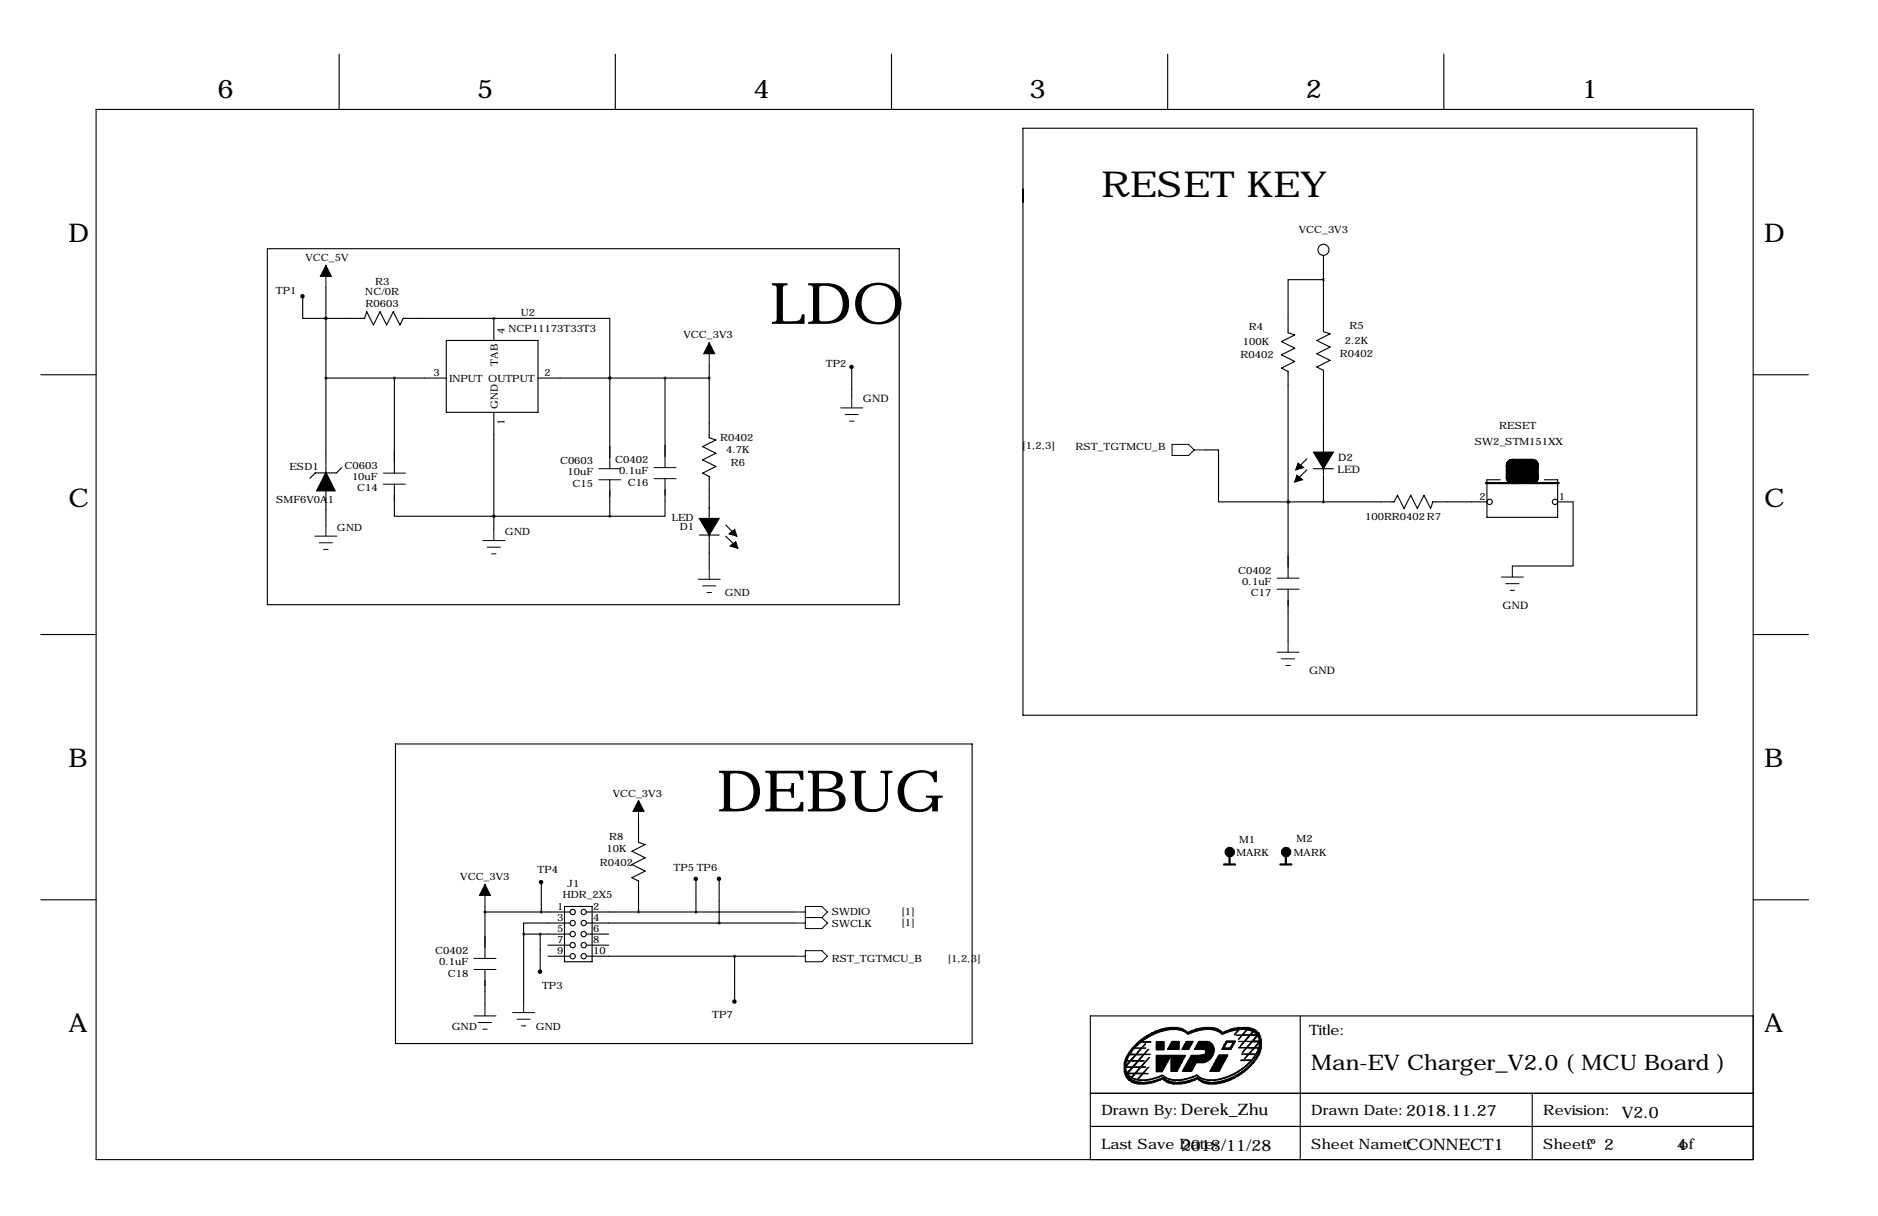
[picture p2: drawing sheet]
<svg xmlns="http://www.w3.org/2000/svg" width="432mm" height="279mm" viewBox="0 0 432 279" stroke-linecap="round" stroke-linejoin="round" font-family="sans-serif">
<g fill="none" stroke="#000" stroke-width=".25">
<path d="M78 12.4v12.7M141.5 12.4v12.7M205 12.4v12.7M268.5 12.4v12.7M332 12.4v12.7M22.1 25.1h381v241.3h-381zM235.2 29.5h154.9v134.8h-154.9zM61.5 57.2h145.3v81.7h-145.3zM304.3 58.7v17.5l1.5 .5-3 1.5 3 1.6-3 1.5 3 1.5-3 1.5 1.5 .8v23.9M69.6 68.1v5.1h14.2l.5-1.6 1.6 3.1 1.5-3.1 1.5 3.1 1.5-3.1 1.5 3.1 .8-1.5h20.8M74.9 73.2h.1M74.9 66v40.9"/>
<path d="M102.6 78.2h21.1v16.5h-21.1zM113.5 73.2h.1M113.5 73.2h26.7v13.7M113.5 73.2v5M304.3 64.3h-8.1v12.2l1.5 .5-3.1 1.5 3.1 1.5-3.1 1.5 3.1 1.6-3.1 1.5 1.6 .7v47.5M9.4 86.1h12.7M74.9 86.9h27.7M90.7 86.9v21.8M113.5 94.7v27M123.7 86.9h39.4M140.2 86.9h.1M140.2 86.9v20.8"/>
<path d="M152.9 86.9v20.5M163.1 83.8v16.8l1.5 .5-3.1 1.5 3.1 1.5-3.1 1.6 3.1 1.5-3.1 1.5 1.6 .8v14.7M195.8 84.3v6.9M403.1 86.1h12.7M74.9 107.1v1.6M74.9 112.7v8M78.6 107.4l-1.2 1.3h-4.9l-1.2 1.2M90.7 111.3v7.3h22.8M113.5 118.6h.1M113.5 118.6h26.7M140.2 110.2v8.4M152.9 110v8.6h-12.7"/>
<path d="M277.1 103.4h3.1v11.9h16M296.2 115.3h.1M296.2 115.3h24.3l.8-1.5 1.5 3 1.6-3 1.5 3 1.5-3 1.5 3 .5-1.5h12.5M300.5 105.4l-2.6 2.5M300.5 107.9l-2.6 2.6M302 107.7h4.6M304.3 109.2v6.1M344.9 110.2h-3v8.7h16.2v-8.7h-3M358.1 115.3h3.6v14.7h-14M160.8 122.9h4.6M163.1 124.5v6.1M166.9 120.7l2.5 2.5"/>
<path d="M166.9 123.2l2.5 2.5M296.2 135.4v11.9M9.4 145.8h12.7M403.1 145.8h12.7M90.9 170.9h132.6v68.9h-132.6zM146.8 189v4.5l1.5 .6-3 1.5 3 1.5-3 1.5 3 1.6-3 1.5 1.5 .7v7.1M9.4 206.8h12.7M111.5 209.5h19.6M111.5 208.3v11.9M120.4 214.6h10.7M120.4 214.6v15.5M124.2 214.6v8.7"/>
<path d="M124.5 202.7v6.8M126 217.2h5.1M126 219.7h5.1M129.8 208.3h6.3v12.7h-6.3zM131.1 212.1h-10.7v2.5M134.9 209.5h47.7M134.9 212.1h47.7M134.9 214.6h5.1M134.9 217.2h5.1M134.9 219.7h47.7M160 201.9v7.6M165.4 201.9v10.2"/>
<path d="M168.9 219.7v10.4M403.1 206.8h12.7M111.5 222.8v8.1M299 233.4v33M403.1 233.4h-152.4v33M250.7 258.8h152.4M250.7 251.2h152.4M352.3 251.2v15.2"/>
<circle cx="304.3" cy="57.4" r="1.27"/>
<circle cx="342.5" cy="115.3" r=".61"/>
<circle cx="357.5" cy="115.3" r=".61"/>
<circle cx="131.7" cy="217.2" r=".61"/>
<circle cx="131.7" cy="214.6" r=".61"/>
<circle cx="131.7" cy="212.1" r=".61"/>
<circle cx="131.7" cy="219.7" r=".61"/>
<circle cx="131.7" cy="209.5" r=".61"/>
<circle cx="134.2" cy="217.2" r=".61"/>
<circle cx="134.2" cy="214.6" r=".61"/>
<circle cx="134.2" cy="212.1" r=".61"/>
<circle cx="134.2" cy="219.7" r=".61"/>
<circle cx="134.2" cy="209.5" r=".61"/>
</g>
<g fill="none" stroke="#000" stroke-width=".23">
<path d="M74.9 61v5M163.1 78.7v5.1M193.3 93.7h5.1M194.3 95.2h3.1M195.3 96.8h1M195.8 91.2v2.5M88.1 111.3h5.1M88.1 108.7h5.1M137.7 110.2h5M137.7 107.7h5M150.4 110h5M150.4 107.4h5"/>
<path d="M269.5 102.1h3.8l1.3 1.3-1.3 1.2h-3.8zM274.6 103.4h2.5M72.4 123.2h5.1M73.4 124.7h3.1M74.4 126.2h1M74.9 120.7v2.5M111 124.2h5.1M112 125.7h3.1M113 127.3h1M113.5 121.7v2.5M160.5 133.1h5.1M161.5 134.6h3.1"/>
<path d="M162.6 136.1h1M163.1 130.6v2.5M293.6 135.4h5.1M293.6 132.8h5.1M345.2 132.6h5.1M346.2 134.1h3M347.2 135.6h1M347.7 130v2.6M293.6 149.9h5.1M294.6 151.4h3.1M295.7 152.9h1M296.2 147.3v2.6"/>
<path d="M146.8 183.9v5.1M111.5 203.2v5.1M182.6 209.5h2.6M182.6 212.1h2.6M182.6 219.7h2.6M185.2 208.3h3.8l1.2 1.2-1.2 1.3 1.2 1.3-1.2 1.3h-3.8zM185.2 218.4h3.8l1.2 1.3-1.2 1.3h-3.8zM185.2 210.8h3.8M109 222.8h5M109 220.2h5M109 233.4h5M110 234.9h3"/>
<path d="M111 236.5h1M111.5 230.9v2.5M117.9 232.7h5M118.9 234.2h3M119.9 235.7h1M120.4 230.1v2.6M261.2 239.9h.6M261.2 239.9h.7M261.3 239.8h.7M261.4 239.7h.7M261.4 239.6h.8M261.6 239.6h.7"/>
<path d="M261.6 239.5h3M261.6 239.4h3M261.7 239.3h2.9M261.9 239.2h.9M262 239.1h.9M262.2 239h.7M262.2 239h.9M262.5 238.7h.9M262.7 238.7h.9M262.8 238.6h.9M262.8 238.5h1M262.9 238.4h1.1"/>
<path d="M263 238.4h1.1M263.1 239.9h.2M263.1 238.3h1.1M263.2 239.9h.2M263.3 239.8h.1M263.3 238.2h1M263.3 238.8l-1 .1M263.4 238.1h1.1M263.6 238h1M263.6 237.9h1.2M263.7 237.9h1.2M263.9 237.8h1.2"/>
<path d="M264 237.7h1.2M264.2 237.6h1.2M264.4 237.6h1.1M264.5 237.5h1.3M264.5 237.4h1.4M264.7 237.3h1.4M264.8 237.3h1.5M265.1 237.2h1.4M265.2 237.1h1.6M265.4 237h1.6M265.4 237h1.9M265.7 236.9h1.9"/>
<path d="M265.8 239.9h1.9M265.8 239.8h1.9M265.8 239.7h1.9M265.8 239.6h1.9M265.8 239.5h1.9M265.8 239.4h1.9M265.8 239.3h1.9M265.9 236.8h2M266.1 236.7h2.2M266.3 236.7h2.4M266.6 236.6h5.6M266.8 236.5h5.3"/>
<path d="M266.9 236.4h5.2M267.2 236.4h4.7M267.6 236.3h4M268.4 236.1h2.6M268.8 236.1h1.9M269 239.9h2.1M269.1 239.9h2M269.2 239.8h1.9M269.2 239.7h1.9M269.2 239.6h1.9M269.3 239.5h1.8M269.3 239.4h1.8"/>
<path d="M269.4 239.3h1.7M270.9 236.7h1.4M271.3 236.7h1.2M271.6 236.8h1M271.8 236.9h1M272.1 237h.7M272.2 237h.6M272.4 239.9h1.6M272.4 237.1h.5M272.4 239.8h1.7M272.5 239.7h1.6M272.5 239.6h1.7"/>
<path d="M272.5 237.2h1.9M272.6 239.6h1.6M272.6 239.5h1.6M272.6 237.3h1.6M272.7 239.4h1.6M272.7 239.3h1.6M272.7 237.3h1.3M272.8 237.4h1M272.9 237.5h.7M273 237.6h.4M273 237.6h.3M273.2 237.1h1.4"/>
<path d="M273.5 237h1.3M273.5 237h1.6M273.7 236.9h1.7M273.9 236.8h1.8M274.1 236.7h2M274.4 236.7h2.2M274.6 236.6h2.9M274.8 236.5h5.4M274.9 236.4h5.2M275.2 236.4h4.8M275.3 239.9h3.4M275.3 239.8h3.3"/>
<path d="M275.3 239.7h3.3M275.4 239.6h3.1M275.4 239.6h2.9M275.5 239.5h2.8M275.6 239.4h2.5M275.6 239.3h2.4M275.6 236.3h4.1M276.4 236.1h2.6M276.8 236.1h2M278 236.6h2.3M278.8 236.7h1.6M279.2 236.7h1.4"/>
<path d="M279.5 236.8h1.2M279.7 236.9h1.1M279.9 237h1M280.1 237h.8M280.2 237.1h.8M280.4 237.2h1.9M280.5 237.3h1.6M280.6 237.3h1.3M280.7 237.4h1M280.8 237.5h.7M280.8 237.6h.5M280.9 237.6h.3"/>
<path d="M281.3 237.1h1.2M281.5 239.9h.4M281.5 237h1.3M281.5 237h1.6M281.6 239.9h.3M281.6 239.8h.4M281.7 239.7h.3M281.7 239.6h.4M281.7 239.5h2.3M281.7 236.9h1.7M281.8 239.4h2.2M281.8 239.3h2.3"/>
<path d="M282 239.2h2.1M282 236.8h1.7M282.2 236.7h1.9M282.4 236.7h2.1M282.7 236.6h5.8M282.8 236.5h5.5M282.9 236.4h5.4M283.2 236.4h4.9M283.3 239.9h.4M283.4 239.9h.4M283.4 239.8h.4M283.4 239.7h.4"/>
<path d="M283.4 239.6h.5M283.5 239.6h.4M283.6 236.3h4.3M283.8 237.8h.1M283.8 237.7h.1M283.8 237.6h.2M283.9 237.6h.2M284 237.5h.1M284 237.4h.2M284.1 237.3h.2M284.2 237.3h.2M284.2 237.2h.2"/>
<path d="M284.3 237.9h5.4M284.3 237.8h5.4M284.3 237.1h.1M284.3 237h.2M284.3 236.1h3M284.4 237h.2M284.5 236.9h.2M284.6 236.8h.1M284.6 236.1h2.5M284.6 236.7h.2M284.7 239.3h5.4M284.7 238.8h.1"/>
<path d="M284.7 236.7h.2M284.8 238.7h.1M284.8 238.7h.2M284.9 238.6h.1M284.9 238.5h.2M285 238.4h.2M285.1 238.4h.2M285.2 238.3h.1M285.2 238.2h.2M285.2 238.1h.3M285.3 238h.2M285.4 237.9h.2"/>
<path d="M285.5 239.9h.1M285.5 239.9h.3M285.5 239.8h.3M285.5 237.7h4.1M285.6 239.7h.3M285.7 239.6h.2M285.7 237.6h.2M285.7 237.6h.3M285.8 239.6h.2M285.8 237.5h.3M285.9 239.5h.2M285.9 237.4h.2"/>
<path d="M286 239.4h.1M286 237.3h.2M286 237.3h.3M286.1 239.2h.3M286.1 237.2h.2M286.2 239.1h.2M286.2 237.1h.2M286.3 239h.2M286.3 237h.1M286.3 237h.2M286.3 239h.3M286.3 236.9h.3"/>
<path d="M286.4 236.8h.3M286.5 236.7h.2M286.6 238.7h.1M286.6 238.7h.2M286.6 236.7h2M286.6 238.6h.3M286.7 238.8l-.3 .1M286.7 238.5h.3M286.8 238.4h.2M286.9 238.4h.2M286.9 238.3h.3M287 238.2h.3"/>
<path d="M287.1 238.1h.2M287.1 238h.2M287.1 236.7h1.7M287.2 237.9h.2M287.2 239.9h.3M287.3 239.9h.2M287.4 239.8h.2M287.4 239.7h.2M287.4 236.8h1.4M287.5 239.6h.2M287.5 237.6h.2M287.5 239.6h.3"/>
<path d="M287.5 237.6h.3M287.6 239.5h.3M287.6 237.5h.3M287.6 237.4h.3M287.6 236.9h1.4M287.7 239.4h2.4M287.7 237.3h.3M287.8 237.3h.2M287.8 239.2h2.3M287.8 237.2h.3M287.8 237h1.3M287.9 239.1h.3"/>
<path d="M287.9 237.1h1.3M288 239h.3M288 237h1.1M288.1 239h.2M288.3 238.7h.2M288.3 237.9h1.4M288.3 237.2h1M288.4 238.7h.2M288.4 237.3h1M288.4 238.6h.3M288.4 238.5h.4M288.5 238.8l-.4 .1"/>
<path d="M288.5 238.4h.3M288.5 237.3h1.1M288.6 238.4h.4M288.6 237.4h1M288.7 238.3h.3M288.7 237.5h.9M288.7 238.2h.3M288.7 237.6h.9M288.8 238.1h.3M288.8 237.6h.8M288.9 238h.9M289 239.9h.3"/>
<path d="M289.1 239.9h.2M289.2 239.8h.2M289.2 239.7h.2M289.2 239.6h.9M289.2 238.2h.6M289.2 238.1h.6M289.3 239.6h.8M289.3 238.4h.6M289.3 238.3h.6M289.4 239.5h.7M289.4 238.5h.5M289.4 238.4h.5"/>
<path d="M289.5 238.8h.5M289.5 238.7h.4M289.5 238.6h.4M289.5 239.9h.6M289.5 239.8h.6M289.5 239.7h.6M289.5 239.1h.6M289.5 239h.5M258.5 246.3h.5M258.5 246.2h.5M258.5 246.1h.5M258.5 246h.4"/>
<path d="M258.5 245.8l.4 .1M258.5 245.7h.4M258.5 245.6h.4M258.5 245.5h.4M258.5 245.4h.4M258.5 245.3h4.8M258.5 245.2h4.9M258.5 245.1h4.9M258.5 245.1h.4M258.5 245h.5M258.5 244.9h.6M258.5 244.8h.7"/>
<path d="M258.5 244.7h.7M258.5 244.6h.4M258.5 244.5h.4M258.5 244.4h.4M258.5 244.3h.4M258.5 244.2h.4M258.5 244.1h.4M258.5 246.4h1M258.5 246.3h.6M258.5 244h.4M258.5 244h.5M258.6 246.8h.8"/>
<path d="M258.6 246.7h5.4M258.6 246.6h5.4M258.6 246.6h4.6M258.6 246.5h.9M258.6 243.9h.4M258.6 243.8h4.3M258.6 243.7h4.4M258.7 246.9h.8M258.7 246.9h.7M258.7 243.7h4.3M258.7 243.6h.4M258.7 243.5h.5"/>
<path d="M258.7 243.4h.5M258.8 247.2h.6M258.8 247.1h.8M258.8 247h.7M258.8 243.4h.4M258.8 243.3h.4M258.8 243.2h.4M258.8 247.3h.7M258.8 247.2h.7M258.8 243.1h.5M258.9 247.5h.7M258.9 247.4h.6"/>
<path d="M258.9 243h.5M258.9 242.9h.5M259 247.6h.8M259 247.5h.7M259 244.6h.3M259 242.8h.5M259 242.7h.5M259.1 247.7h.7M259.1 244.5h.3M259.1 242.6h.4M259.1 247.8h.8M259.1 244.4h.4"/>
<path d="M259.1 242.5h.5M259.2 247.9h.8M259.2 246.3h.4M259.2 244.3h.3M259.2 242.5h.5M259.3 248h.8M259.3 246.3h.3M259.3 244.3h.3M259.3 242.2h5.2M259.4 248h.8M259.4 246.2h.3M259.4 244.2h.3"/>
<path d="M259.4 242.2h1M259.4 248.2h1.2M259.4 248.1h1M259.4 246.1h.4M259.4 244.1h.3M259.4 244h.4M259.4 242.1h.5M259.4 242h.5M259.5 248.3h1.2M259.5 247.2h.2M259.5 246h.3M259.5 244h.3"/>
<path d="M259.5 241.8h.6M259.6 247.2h.2M259.6 246h.3M259.6 243.9h.3M259.6 241.7h.5M259.7 248.3h1.2M259.7 247.3h.2M259.7 241.6h.5M259.7 241.6h.6M259.8 248.4l1.6 .1M259.8 247.4h.2M259.8 245.7h.3"/>
<path d="M259.8 241.5h.6M259.9 247.5h.5M259.9 245.6h.3M259.9 243.6h.2M259.9 241.4h.5M259.9 241.3h.6M260 247.5h.3M260 245.5h.3M260 243.5h.2M260 241.2h.6M260 248.6h1.7M260 243.4h.3"/>
<path d="M260 241.1h.6M260.1 245.8l-.4 .1M260.1 241.9h-.6M260.1 247.6h.4M260.1 247.4h.4M260.1 243.4h.3M260.1 241.1h.6M260.1 241h.7M260.2 248.7h5.3M260.2 248.6h2.3M260.2 247.7h.4M260.2 247.3h.4"/>
<path d="M260.2 243.3h.3M260.2 243.2h.4M260.2 240.9h.7M260.2 240.8h3.2M260.3 247.2h.3M260.3 243.1h.3M260.3 240.8h3.2M260.3 247.8h.6M260.3 247.2h.4M260.3 243.1h.4M260.5 248.8h4.7M260.5 247.1h.3"/>
<path d="M260.5 245.4h-.5M260.5 245.1h.2M260.5 243h.2M260.5 240.7h.6M260.5 247.9h.6M260.5 247h.4M260.5 245h.3M260.5 244.9h.4M260.5 242.9h.3M260.5 240.6h.6M260.6 246.9h.3M260.6 244.8h.3"/>
<path d="M260.6 240.5h.6M260.7 248.9h4.2M260.7 248h.7M260.7 246.9h.2M260.7 244.8h.3M260.7 240.5h.5M260.8 246.8h.2M260.8 244.7h.3M260.8 242.7h.2M260.8 240.4h.6M260.8 240.3h.6M260.8 244.6h.4"/>
<path d="M260.8 242.6h.3M260.8 240.2h.7M260.9 248h.8M260.9 244.5h.3M260.9 242.8h-.3M260.9 242.5h.3M260.9 240.2h.7M261 246.5h.3M261 244.4h.2M261 242.5h.2M261 240.1h.7M261.1 246.4h.3"/>
<path d="M261.1 244.3h.2M261.1 248.1h3.5M261.1 246.3h.4M261.1 244.3h.3M261.1 240h.6M261.2 246.3h.3M261.2 244.2h.3M261.2 242.2h.3M261.3 249h2.7M261.3 246.2h.2M261.3 244.1h.2M261.3 242.1h.2"/>
<path d="M261.4 246.1h.2M261.4 244h.2M261.4 244h.3M261.4 242h.2M261.4 248.2h2.9M261.4 246h.3M261.4 243.9h.3M261.5 248h.2M261.5 246h.2M261.6 249.1h2M261.6 247.9h.2M261.6 241.8h.1"/>
<path d="M261.6 247.8h.3M261.6 245.7h.3M261.6 241.7h.2M261.6 241.6h.3M261.7 247.7h.3M261.7 245.7h.3M261.7 243.6h.3M261.7 241.9h-.3M261.7 241.6h.3M261.8 248.3h1.9M261.8 247.6h.2M261.8 245.6h.2"/>
<path d="M261.8 243.5h.2M261.8 241.5h.2M261.9 247.5h.2M261.9 245.8l-.3 .1M261.9 245.5h.2M261.9 243.4h.2M261.9 241.4h.2M261.9 247.4h.3M261.9 243.4h.3M261.9 241.3h.3M262 247.3h.3M262 243.3h.2"/>
<path d="M262 243.2h.3M262 241.2h.3M262.1 247.2h.2M262.1 243.1h.2M262.1 241.1h.2M262.2 247.2h.2M262.2 243.1h.2M262.2 241.1h.1M262.2 247.1h.3M262.2 243h.3M262.2 241h.2M262.3 245.4h-.4"/>
<path d="M262.3 247h.3M262.3 245.1h.2M262.3 245h.3M262.3 242.9h.3M262.3 240.9h.2M262.4 246.9h.2M262.4 244.9h.2M262.5 246.9h.1M262.5 244.8h.2M262.5 240.7h.1M262.5 246.8h.2M262.5 244.8h.3"/>
<path d="M262.5 242.7h.2M262.5 240.6h.2M262.6 244.7h.3M262.6 242.6h.2M262.6 240.5h.2M262.7 244.6h.2M262.7 242.5h.2M262.7 240.5h.2M262.7 242.8h-.3M262.8 246.5h.2M262.8 244.5h.1M262.8 242.5h.1"/>
<path d="M262.8 240.4h.1M262.8 246.4h.3M262.8 244.4h.2M262.8 240.3h.3M262.9 246.3h.3M262.9 244.3h.2M262.9 240.2h.2M263 246.3h.2M263 244.3h.2M263 244.2h.2M263 242.2h.2M263 240.2h.2"/>
<path d="M263.1 246.2h.1M263.1 244.1h.2M263.1 242.1h.1M263.1 240.1h.1M263.1 240h.2M263.1 246.1h.2M263.1 244h.3M263.1 242h.2M263.2 248.6h2.3M263.2 246h.2M263.2 244h.3M263.3 246h.2"/>
<path d="M263.3 243.9h.2M263.4 243.8h.2M263.4 241.8h.2M263.4 245.7h.3M263.4 243.7h.3M263.4 241.7h.3M263.4 241.6h.3M263.5 241.9h-.3M263.6 245.7h.1M263.6 243.7h.1M263.6 241.6h.1M263.6 245.6h.2"/>
<path d="M263.6 243.6h.2M263.6 241.5h.2M263.7 245.8l-.3 .1M263.7 248h1.2M263.7 245.5h.2M263.7 243.5h.2M263.7 241.4h.2M263.8 243.4h.2M263.8 241.3h.2M263.9 243.3h.1M263.9 241.2h.1M263.9 245.3h.1"/>
<path d="M263.9 243.2h.2M263.9 241.1h.1M264 245.2h.1M264 241.1h.1M264 245.4h-.2M264 243.1h.2M264.1 248.6h1.7M264.1 243.1h.1M264.2 243h.1M264.2 248h1M264.5 242.3l-5.3 .1M264.6 247.9h.9"/>
<path d="M264.9 247.8h.9M265.2 248.3h1.2M265.2 247.7h.8M265.5 248.3h1.2M265.5 247.6h.7M265.7 248.2h1.2M265.7 247.5h.7M265.8 246.3h1.4M265.8 246.2h1.5M265.8 246.1h1.5M265.8 246h1.6M265.8 245.8h1.7"/>
<path d="M265.8 245.7h1.7M265.8 245.6h1.8M265.8 245.5h1.8M265.8 245.3h2M265.8 245.2h2M265.8 245.1h2M265.8 245.1h2.1M265.8 245h2.1M265.8 244.9h2.2M265.8 244.8h2.2M265.8 244.8h2.3M265.8 244.7h2.3"/>
<path d="M265.8 244.6h2.3M265.8 244.5h2.4M265.8 244.4h2.4M265.8 244.3h2.5M265.8 244.2h2.6M265.8 244.1h2.6M265.8 244h2.6M265.8 244h2.7M265.8 243.9h2.7M265.8 243.8h2.8M265.8 243.7h2.8M265.8 243.7h2.9"/>
<path d="M265.8 243.6h2.9M265.8 243.5h2.9M265.8 243.4h2.9M265.8 243.4h3M265.8 243.3h3.1M265.8 243.2h3.1M265.8 243.1h3.2M265.8 243h3.2M265.8 242.9h3.2M265.8 242.8h3.3M265.8 242.7h6.7M265.8 242.6h6.7"/>
<path d="M265.8 242.5h6.7M265.8 241.2h1.9M265.8 241.1h1.9M265.8 241h1.9M265.8 240.9h1.9M265.8 240.8h1.9M265.8 240.7h1.9M265.8 240.6h1.9M265.8 240.5h1.9M265.8 240.4h1.9M265.8 240.3h1.9M265.8 240.2h1.9"/>
<path d="M265.8 240.1h1.9M265.8 240h1.9M266 248.1h.9M266 247.5h.6M266.2 248h.9M266.2 247.4h.7M266.2 248.4l-1.7 .1M266.4 248h1.6M266.4 247.3h.6M266.6 247.2h.6M266.6 247.9h1.3M266.8 247.8h1"/>
<path d="M266.8 247.2h.7M267 247.1h.5M267.1 247.7h.6M267.1 247h.3M267.2 247.6h.4M267.4 247.5h.1M267.4 248h.7M267.4 247.2h.3M267.5 248.2h.9M267.5 248.1h.7M267.6 248.3h.9M267.6 247.3h.2"/>
<path d="M267.7 247.4h.1M267.7 248.3h1M267.7 247.5h.3M267.8 245.4h-2M267.8 248.4l1.5 .1M267.8 247.5h.3M268 247.6h.3M268 247.7h.4M268.1 248.6h1.5M268.2 248.6h2.2M268.2 247.8h.5M268.3 248.7h5.3"/>
<path d="M268.3 247.9h.6M268.4 241.1h2.7M268.5 248.8h4.7M268.5 241h2.6M268.5 240.9h2.6M268.6 248h.6M268.6 240.8h2.5M268.6 240.7h2.5M268.7 248.9h4.1M268.7 248h.9M268.7 240.6h2.4M268.7 240.5h2.4"/>
<path d="M268.8 240.5h2.3M268.8 240.4h2.3M268.9 240.3h2.2M268.9 240.2h2.2M268.9 248.1h3.6M268.9 240.1h2.2M269 240h2.1M269.2 248.2h2.9M269.2 246.2h1.5M269.2 246.1h1.5M269.2 246h1.5M269.2 245.8h1.6"/>
<path d="M269.2 245.7h1.7M269.2 245.6h1.8M269.2 245.5h1.8M269.2 245.3h1.9M269.2 245.2h2M269.2 245.1h2M269.2 245.1h2.1M269.2 245h2.1M269.2 244.9h2.1M269.2 244.8h2.1M269.2 244.8h2.2M269.2 244.7h2.2"/>
<path d="M269.2 244.6h2.3M269.2 244.5h2.3M269.2 244.4h2.4M269.2 244.3h2.4M269.2 244.2h2.5M269.2 244.1h2.5M269.2 244h2.6M269.2 243.9h2.7M269.2 243.8h2.7M269.2 243.7h2.7M269.2 243.6h2.8M269.2 243.5h2.8"/>
<path d="M269.2 243.4h2.9M269.2 243.3h3M269.2 243.2h3M269.2 243.1h3M269.2 243.1h3.1M269.2 243h3.1M269.2 242.9h3.2M269.3 249h2.7M269.7 249.1h1.9M269.7 248.3h1.9M270.9 248.6h2.7M271.1 245.4h-1.9"/>
<path d="M271.5 248h1.3M271.8 241.1h1.5M271.8 241.1h1.6M271.8 241h1.6M271.8 248.6h2M271.8 246.2h2.1M271.8 246.1h2.2M271.8 240.9h1.7M271.8 240.8h1.7M271.9 246h2.2M271.9 246h2.3M271.9 240.8h1.7"/>
<path d="M272 248h1.1M272 240.7h1.6M272 240.6h1.6M272.1 245.7h2.1M272.1 240.5h1.5M272.1 240.5h1.6M272.1 245.7h2.2M272.1 245.6h2.2M272.1 240.4h1.6M272.1 240.3h1.7M272.2 245.5h2.2M272.2 240.2h1.7"/>
<path d="M272.3 245.3h2.2M272.3 240.1h1.6M272.3 240h1.6M272.4 245.2h2.1M272.4 245.1h2.1M272.4 247.9h1M272.4 245.1h2.2M272.5 242.8h-3.3M272.5 245h2.1M272.5 244.9h2.2M272.6 244.8h2.2M272.7 244.7h2.1"/>
<path d="M272.7 244.6h2.1M272.7 247.8h.9M272.7 244.5h2.2M272.7 244.4h2.2M272.8 244.3h2.2M272.9 244.3h2.1M272.9 244.2h3.9M273 244.1h4.1M273 244h4.3M273 248.3h1.5M273 247.7h.9M273 244h4.4"/>
<path d="M273 243.9h4.6M273.2 243.8h4.5M273.2 243.7h4.6M273.2 243.7h4.7M273.3 243.6h4.7M273.3 243.5h4.8M273.4 248.3h1.3M273.4 247.6h.7M273.4 243.4h4.8M273.4 243.4h4.9M273.5 243.3h4.8M273.5 243.2h4.9"/>
<path d="M273.5 243.1h5M273.6 248.2h1.3M273.6 247.5h.7M273.6 243h5M273.7 242.9h4.9M273.8 242.7h5M273.8 248.1h1.1M273.8 247.5h.7M273.8 242.6h5M273.8 242.5h5.1M273.9 242.5h5M274.1 248h1"/>
<path d="M274.1 247.4h.6M274.2 248.4l-1.8 .1M274.2 245.8l-2.2 .1M274.3 248h1M274.3 247.3h.5M274.4 247.2h.6M274.5 245.4h-2.3M274.5 247.9h1.2M274.6 241.1h4.6M274.7 247.8h1M274.7 247.2h.4M274.7 241.1h4.5"/>
<path d="M274.7 241h4.5M274.7 240.9h4.5M274.7 240.8h4.5M274.8 247.1h.6M274.8 240.8h4.3M274.8 240.7h4.3M274.9 247.7h.7M274.9 240.6h4.2M274.9 240.5h4.2M275 247h.3M275 240.5h4M275 247.6h.5"/>
<path d="M275 240.4h4M275 240.3h3.9M275.1 246.9h.1M275.1 240.2h3.8M275.2 247.5h.2M275.2 240.1h3.7M275.2 240h3.6M275.3 247.2h.1M275.3 247.2h.3M275.4 248h.5M275.4 247.3h.3M275.5 248h.5"/>
<path d="M275.6 248.2h.7M275.6 248.1h.5M275.6 247.4h.1M275.6 248.3h.9M275.6 247.5h.3M275.7 247.5h.3M275.8 248.3h.9M275.9 247.6h.3M275.9 248.4l1.2 .1M275.9 247.7h.5M276.1 247.8h.5M276.1 242.4h2.8"/>
<path d="M276.2 248.6h1.3M276.3 247.9h.5M276.4 248.7h5.2M276.4 248.6h1.8M276.4 248h.7M276.6 248.8h4.7M276.7 248h.8M276.8 248.9h4.1M276.9 248.1h3.5M276.9 242.2h2.1M277 242.2h2M277 241.2h2.2"/>
<path d="M277.1 242.1h1.9M277.1 242h2M277.1 241.3h2.1M277.2 248.2h2.8M277.2 241.9h1.9M277.2 241.8h1.9M277.2 241.5h2M277.2 241.4h2M277.3 241.7h1.9M277.3 241.6h1.9M277.4 249h2.8M277.6 248.3h1.9"/>
<path d="M277.7 249.1h2M278.2 246.2h2.1M278.2 246.1h2.2M278.2 246h2.2M278.2 246h2.3M278.4 245.7h2.2M278.5 245.7h2.1M278.5 245.6h2.1M278.5 245.5h2.2M278.6 245.3h2.2M278.7 245.2h2.2M278.7 245.1h2.2"/>
<path d="M278.7 242.8h-5M278.8 245.1h2.1M278.8 245h2.2M278.8 244.9h2.2M278.9 244.8h2.2M279 248.6h2.7M279 244.7h2.2M279 244.6h2.2M279.1 244.5h2.1M279.1 244.4h2.1M279.1 244.3h2.2M279.2 244.2h2.2"/>
<path d="M279.3 244.1h2.1M279.3 244h2.2M279.4 244h2.1M279.4 243.9h2.1M279.5 248h1.2M279.5 243.8h2.1M279.5 243.7h2.1M279.6 243.7h2.1M279.6 243.6h2.1M279.6 243.5h2.2M279.6 243.4h2.2M279.7 243.4h2.1"/>
<path d="M279.8 243.3h2M279.8 243.2h2.1M279.9 248.6h2M279.9 243.1h2M279.9 243.1h2.1M279.9 243h2.2M279.9 242.9h2.2M280 248h1M280 242.8h2.1M280.1 242.7h2.1M280.1 242.6h2.1M280.2 242.5h2.1"/>
<path d="M280.3 242.4h2M280.4 247.9h.9M280.6 245.8l-2.3 .1M280.7 247.8h.8M280.8 245.4h-2.3M280.9 241.1h2.1M280.9 241.1h2.2M280.9 241h2.2M281 248.3h1.6M281 247.7h.8M281 240.9h2.2M281.1 240.8h2.1"/>
<path d="M281.1 240.7h.4M281.1 240.6h.4M281.2 240.5h.3M281.2 240.5h.4M281.3 248.3h1.6M281.3 247.6h.7M281.3 240.4h.4M281.3 240.3h.4M281.4 240.2h.4M281.4 240.1h.4M281.4 240h.4M281.5 248.2h1.6"/>
<path d="M281.5 247.5h.7M281.7 248.1h1.4M281.7 247.5h.7M282 248h1.2M282 247.4h.6M282.2 248h1.2M282.2 247.3h.6M282.3 247.2h.6M282.4 248.4l-2.1 .1M282.4 247.9h1.2M282.6 247.8h1.2M282.6 247.2h.6"/>
<path d="M282.8 247.1h.5M282.8 247.7h1.2M282.8 240.7h.5M282.9 247h.6M282.9 240.6h.4M283 247.6h1M283 240.5h.4M283.1 246.9h.5M283.1 240.4h.4M283.1 240.3h.4M283.1 247.5h1M283.1 240.2h.4"/>
<path d="M283.1 240.2h.5M283.2 240.1h.4M283.3 246.9h.5M283.3 240h.4M283.4 247.5h.9M283.4 246.8h.5M283.5 247.4h.9M283.6 246.7h.5M283.7 247.3h.9M283.7 246.6h.4M283.8 247.2h.9M283.9 246.6h.4"/>
<path d="M284 247.2h.8M284 246.5h.4M284 247.1h.9M284.1 246.4h.4M284.2 247h.8M284.3 246.3h.4M284.3 246.9h.8M284.4 246.3h.4M284.5 246.9h.8M284.5 246.2h.4M284.6 246.8h.8M284.6 246.1h.4"/>
<path d="M284.7 246.7h.9M284.7 240.8h4.9M284.7 240.7h4.9M284.8 246h.3M284.9 246.6h.7M284.9 246h.4M285.1 246.5h.7M285.1 240.5h.1M285.1 240.4h.1M285.2 246.4h.7M285.2 240.3h.1M285.2 240.2h.1"/>
<path d="M285.2 245.7h.4M285.2 243.7h2.7M285.2 243.6h2.7M285.2 240.2h.2M285.3 246.3h.8M285.3 245.7h.5M285.3 240.1h.2M285.4 246.3h.8M285.4 242.2h3.4M285.4 240h.2M285.5 245.8l-.5 .1M285.5 245.6h.3"/>
<path d="M285.5 243.5h2.5M285.5 242.2h3.5M285.5 246.2h.7M285.5 245.5h.4M285.6 246.1h.7M285.6 241.9h.2M285.6 241.8h.2M285.7 241.7h.2M285.8 246h.6M285.8 241.6h.2M285.9 246h.6M285.9 245.3h.3"/>
<path d="M285.9 241.6h.2M285.9 241.5h.2M286 245.2h.3M286 241.4h.1M286 241.3h.2M286.1 245.4h-.5M286.1 245.1h.3M286.1 241.2h.2M286.2 245.7h.6M286.2 245.1h.3M286.2 243.3h.1M286.2 243.2h.1"/>
<path d="M286.2 243.1h.2M286.2 242.3h2.6M286.2 241.1h.2M286.3 245.7h.5M286.3 245h.3M286.3 243.1h.1M286.3 241.1h.1M286.3 245.6h.7M286.3 244.9h.4M286.3 243h.2M286.3 241h.2M286.4 242.9h.2"/>
<path d="M286.4 240.9h.2M286.4 240.8h.3M286.5 245.5h.5M286.5 244.8h.2M286.6 244.8h.2M286.6 244.7h.3M286.6 242.7h.2M286.6 242.6h.3M286.6 240.6h.2M286.7 245.8l-.7 .1M286.7 245.3h.6M286.7 244.6h.3"/>
<path d="M286.7 242.8h-.2M286.7 242.5h.3M286.7 240.5h.2M286.8 245.2h.5M286.8 244.5h.2M286.8 242.5h.2M286.8 240.5h.2M286.9 245.1h.5M286.9 244.4h.2M286.9 240.4h.1M286.9 244.3h.4M286.9 240.3h.2"/>
<path d="M286.9 240.2h.3M287 245.1h.5M287 244.3h.3M287 240.2h.3M287.1 245h.5M287.1 244.2h.3M287.1 240.1h.2M287.2 245.4h-.6M287.2 244.9h.4M287.2 244.1h.2M287.2 242.1h.1M287.2 242h.2"/>
<path d="M287.2 240h.2M287.2 244.8h.5M287.2 244h.3M287.2 240.8h2.3M287.3 244.8h.5M287.3 244h.3M287.4 244.7h.4M287.4 243.9h.2M287.4 241.8h.2M287.5 244.6h.4M287.5 243.8h.2M287.5 241.7h.2"/>
<path d="M287.5 244.5h.4M287.5 243.7h.3M287.5 241.6h.2M287.6 241.9h-.4M287.6 244.4h.4M287.6 241.6h.2M287.7 244.3h.5M287.7 241.5h.2M287.7 241.4h.2M287.8 244.3h.4M287.8 244.2h.4M287.8 241.3h.2"/>
<path d="M287.8 244.1h.5M287.8 243.4h.2M287.8 241.2h.3M287.9 244h.5M287.9 243.4h.2M287.9 243.3h.3M287.9 241.1h.3M288 244h.5M288 243.2h.2M288 241.1h.2M288.1 243.9h.4M288.1 243.1h.2"/>
<path d="M288.1 241h.2M288.1 243.8h.4M288.1 243h.3M288.1 240.9h.3M288.2 243.7h.3M288.2 243.7h.4M288.2 242.9h.3M288.3 243.6h.4M288.4 243.5h.4M288.4 242.7h.2M288.4 240.6h.2M288.4 243.4h.4"/>
<path d="M288.4 243.4h.6M288.4 242.6h.2M288.4 240.5h.3M288.5 243.3h.5M288.5 242.8h-.2M288.5 242.5h.2M288.5 242.5h.3M288.5 240.5h.3M288.6 243.2h.4M288.6 243.1h.4M288.6 240.4h.2M288.7 243.1h.4"/>
<path d="M288.7 240.3h.3M288.7 240.2h.3M288.7 243h.5M288.7 242.9h.5M288.7 240.2h.4M288.8 242.8h.5M288.8 242.1h.2M288.8 242h.2M288.8 240.1h.4M288.9 242.7h.4M288.9 241.9h.2M288.9 240h.3"/>
<path d="M289 242.6h.3M289 242.5h.4M289 241.8h.2M289 241.7h.2M289.1 242.5h.4M289.1 242.4h.5M289.1 241.6h.2M289.2 242.2h.4M289.2 241.5h.1M289.2 241.4h.1M289.2 241.3h.1M289.2 242.1h.4"/>
<path d="M289.2 241.2h.2M289.2 241.1h.2M289.3 242h.4M289.3 241.9h.4M289.3 241.1h.1M289.3 241h.2M289.4 241.8h.3M289.4 240.9h.1M289.5 241.7h.3M289.5 241.6h.3M289.5 241.6h.4M289.5 240.6h.1"/>
<path d="M289.5 240.5h.1M289.5 240.4h.1M289.5 241.5h.4M289.5 241.4h.4M289.5 241.3h.4M289.5 241.2h.4M289.5 240.3h.6M289.5 240.2h.6M289.5 240.1h.6M289.5 240h.6M289.6 241.1h.3M289.6 241h.4"/>
<path d="M289.7 240.9h.3M289.7 240.8h.3M289.7 240.7h.4M289.7 240.6h.4M289.7 240.5h.4M289.7 240.4h.4"/>
</g>
<path d="M160.8 119.1h2.3v3.8zM163.1 119.1h2.3l-2.3 3.8zM298.2 109.2l1.3 1-1.8 .5zM298.4 106.4l1.3 1-1.8 .5zM304.3 103.9h2.3l-2.3 3.8zM302 103.9h2.3v3.8zM167.9 122.4l1-.7 .5 1.5-1.8-.5zM167.9 125.5l1.3-1 .5 1.5z" fill="#000" stroke="#000" stroke-width=".25"/>
<path d="M74.9 108.7l2.1 4h-4.1z" fill="#000" stroke="#000" stroke-width=".38"/>
<g fill="none" stroke="#000" stroke-width=".51">
<path d="M341.6 111h6.1M352.6 111h5.8M281.4 198.6h2.6M282.7 196.8v1.6M294.4 198.6h2.5M295.7 196.8v1.6"/>
<circle cx="69.5" cy="68.1" r=".25"/>
<circle cx="195.8" cy="84.3" r=".25"/>
<circle cx="124.4" cy="202.7" r=".25"/>
<circle cx="160" cy="201.9" r=".25"/>
<circle cx="165.3" cy="201.9" r=".25"/>
<circle cx="124.2" cy="223.3" r=".25"/>
<circle cx="168.9" cy="230.1" r=".25"/>
</g>
<path d="M347.7 106.9h4.6v2.8h-4.6z" fill="none" stroke="#000" stroke-width="3"/>
<g fill="none" stroke="#000" stroke-width="1.3">
<circle cx="282.8" cy="195.8" r=".56"/>
<circle cx="295.7" cy="195.8" r=".56"/>
</g>
<path d="M74.9 61l1.3 2.5h-2.5zM163.1 78.7l1.2 2.6h-2.5zM146.8 183.9l1.3 2.5h-2.6zM111.5 203.2l1.3 2.5h-2.6z" fill="#000" stroke="#000" stroke-width=".23"/>
<path d="M163 86.9a.05 .05 0 0 0 .1 0 .05 .05 0 0 0-.1 0zM74.9 86.9a.05 .05 0 0 0 .1 0 .05 .05 0 0 0-.1 0zM113.5 118.6a.05 .05 0 0 0 .1 0 .05 .05 0 0 0-.1 0zM113.5 118.6a.05 .05 0 0 0 .1 0 .05 .05 0 0 0-.1 0zM113.5 73.2a.05 .05 0 0 0 .1 0 .05 .05 0 0 0-.1 0zM74.9 73.2a.05 .05 0 0 0 .1 0 .05 .05 0 0 0-.1 0zM74.9 73.2a.05 .05 0 0 0 .1 0 .05 .05 0 0 0-.1 0zM165.3 212.1a.05 .05 0 0 0 .1 0 .05 .05 0 0 0-.1 0zM124.4 209.6a.05 .05 0 0 0 .1 0 .05 .05 0 0 0-.1 0zM296.1 115.3a.05 .05 0 0 0 .1 0 .05 .05 0 0 0-.1 0zM296.1 115.3a.05 .05 0 0 0 .1 0 .05 .05 0 0 0-.1 0z" fill="#000" stroke="#000" stroke-width=".63"/>
<g font-size="13.2">
<text x="177" y="74.4">LDO</text>
<text x="164.8" y="186.4">DEBUG</text>
</g>
<text font-size="8.2" x="253.2" y="45.2">RESET KEY</text>
<g font-size="5.9">
<text x="50" y="22.6">6</text>
<text x="109.7" y="22.6">5</text>
<text x="173.2" y="22.6">4</text>
<text x="236.7" y="22.6">3</text>
<text x="300.2" y="22.6">2</text>
<text x="363.7" y="22.6">1</text>
<text x="15.7" y="55.6">D</text>
<text x="405.6" y="55.6">D</text>
<text x="15.7" y="116.6">C</text>
<text x="405.6" y="116.6">C</text>
<text x="15.7" y="176.3">B</text>
<text x="405.6" y="176.3">B</text>
<text x="15.7" y="237.2">A</text>
<text x="405.6" y="237.2">A</text>
</g>
<text font-size="4.9" x="301.5" y="245.9">Man-EV Charger_V2.0 ( MCU Board )</text>
<g font-size="3.6">
<text x="372.9" y="256.8">V2.0</text>
<text x="271.6" y="264.4">2018/11/28</text>
<text x="385.6" y="264.1">4</text>
</g>
<g font-size="3.3">
<text x="301" y="237.7">Title:</text>
<text x="253.2" y="256.3">Drawn By: Derek_Zhu</text>
<text x="301.5" y="256.3">Drawn Date: 2018.11.27</text>
<text x="354.8" y="256.3">Revision:</text>
<text x="253.2" y="263.9">Last Save Date:</text>
<text x="301.5" y="263.9">Sheet Namet:CONNECT1</text>
<text x="354.8" y="263.9">Sheet£º 2</text>
<text x="386.2" y="263.9">of</text>
</g>
<g font-size="2.4">
<text x="198.4" y="92.5">GND</text>
<text x="307.7" y="105.9">D2</text>
<text x="307.6" y="108.7">LED</text>
<text x="345.4" y="140">GND</text>
<text x="301" y="154.9">GND</text>
</g>
<g font-size="2.3">
<text x="298.6" y="53.6">VCC_3V3</text>
<text x="70.2" y="59.9">VCC_5V</text>
<text x="86.2" y="65.4">R3</text>
<text x="63.4" y="67.6">TP1</text>
<text x="84" y="67.8">NC/0R</text>
<text x="84.1" y="70.6">R0603</text>
<text x="116" y="76.7" transform="rotate(-90 116 76.7)">4</text>
<text x="116.9" y="76.3">NCP11173T33T3</text>
<text x="119.8" y="72.6">U2</text>
<text x="157.1" y="77.7">VCC_3V3</text>
<text x="287.2" y="75.8">R4</text>
<text x="310.3" y="75.6">R5</text>
<text x="285.2" y="82.3">R0402</text>
<text x="285.8" y="79.2">100K</text>
<text x="308.1" y="82">R0402</text>
<text x="309.2" y="79">2.2K</text>
<text x="99.6" y="86.4">3</text>
<text x="103.4" y="87.8">INPUT OUTPUT</text>
<text x="114.5" y="84" transform="rotate(-90 114.5 84)">TAB</text>
<text x="125.2" y="86.4">2</text>
<text x="189.9" y="84.3">TP2</text>
<text x="114.5" y="94" transform="rotate(-90 114.5 94)">GND</text>
<text x="116" y="97.7" transform="rotate(-90 116 97.7)">1</text>
<text x="165.6" y="101.3">R0402</text>
<text x="344.7" y="98.6">RESET</text>
<text x="66.5" y="107.9">ESD1</text>
<text x="79.2" y="107.7">C0603</text>
<text x="128.8" y="106.7">C0603</text>
<text x="141.5" y="106.4">C0402</text>
<text x="167" y="104.1">4.7K</text>
<text x="168" y="107.1">R6</text>
<text x="235.1" y="103.3">[1,2,3]</text>
<text x="247.3" y="103.4">RST_TGTMCU_B</text>
<text x="339.1" y="102.2">SW2_STM151XX</text>
<text x="80.9" y="110.2">10uF</text>
<text x="82.1" y="112.9">C14</text>
<text x="130.5" y="109.2">10uF</text>
<text x="131.7" y="111.9">C15</text>
<text x="142.4" y="109">0.1uF</text>
<text x="144.4" y="111.6">C16</text>
<text x="63.5" y="115.6">SMF6V0A1</text>
<text x="154.5" y="119.8">LED</text>
<text x="313.9" y="119.5">100RR0402R7</text>
<text x="340.2" y="115">2</text>
<text x="358.4" y="115">1</text>
<text x="77.5" y="121.9">GND</text>
<text x="116.1" y="122.9">GND</text>
<text x="156.3" y="121.7">D1</text>
<text x="284.7" y="131.8">C0402</text>
<text x="166.6" y="136.9">GND</text>
<text x="285.6" y="134.4">0.1uF</text>
<text x="287.6" y="137">C17</text>
<text x="140.9" y="183.1">VCC_3V3</text>
<text x="139.4" y="195.8">10K</text>
<text x="140.1" y="192.9">R8</text>
<text x="284.3" y="196.7">MARK</text>
<text x="284.9" y="193.8">M1</text>
<text x="297.5" y="196.7">MARK</text>
<text x="298.1" y="193.5">M2</text>
<text x="105.8" y="202.2">VCC_3V3</text>
<text x="123.6" y="200.7">TP4</text>
<text x="130.4" y="203.7">J1</text>
<text x="137.9" y="198.9">R0402</text>
<text x="154.9" y="200.2">TP5 TP6</text>
<text x="128.1" y="209">1</text>
<text x="129.4" y="206.4">HDR_2X5</text>
<text x="136.4" y="209">2</text>
<text x="128.1" y="211.6">3</text>
<text x="128.1" y="214.1">5</text>
<text x="136.4" y="211.6">4</text>
<text x="136.4" y="214.1">6</text>
<text x="191.3" y="210.3">SWDIO</text>
<text x="191.3" y="213.1">SWCLK</text>
<text x="207.3" y="210.2">[1]</text>
<text x="207.3" y="212.7">[1]</text>
<text x="100.1" y="219.2">C0402</text>
<text x="101" y="221.7">0.1uF</text>
<text x="128.1" y="216.7">7</text>
<text x="128.1" y="219.2">9</text>
<text x="136.4" y="216.7">8</text>
<text x="136.4" y="219.2">10</text>
<text x="191.3" y="221">RST_TGTMCU_B</text>
<text x="217.9" y="221.1">[1,2,3]</text>
<text x="103" y="224.4">C18</text>
<text x="124.6" y="227.2">TP3</text>
<text x="163.7" y="233.8">TP7</text>
<text x="103.9" y="236.7">GND</text>
<text x="123.2" y="236.7">GND</text>
</g>
</svg>
